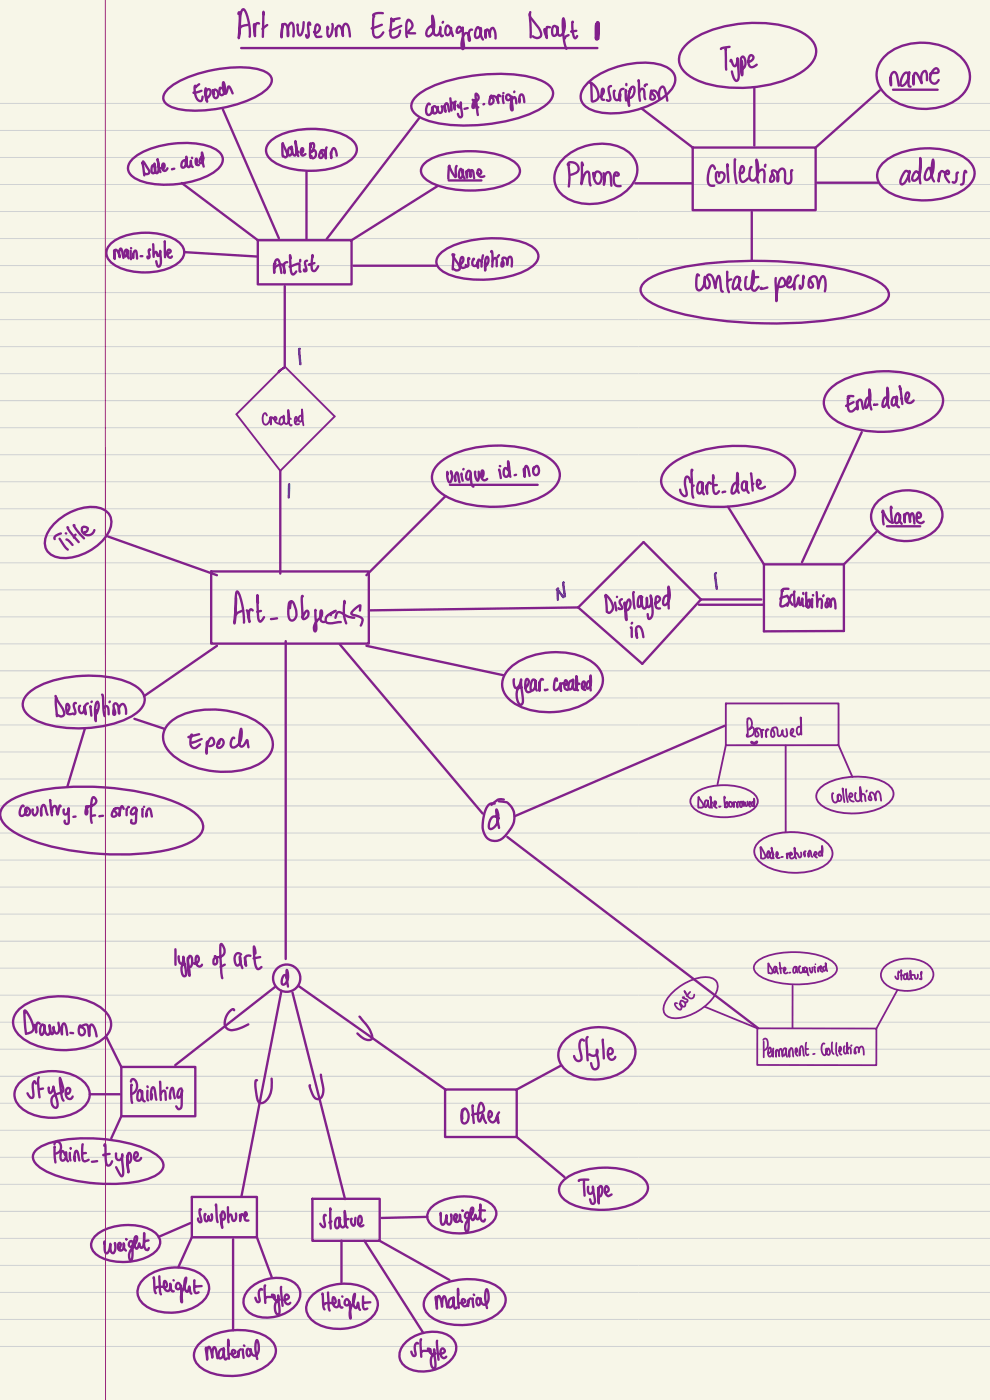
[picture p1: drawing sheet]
<svg xmlns="http://www.w3.org/2000/svg" width="210mm" height="297mm" viewBox="0 0 210 297" stroke-linecap="round" stroke-linejoin="round" font-family="sans-serif">
<path d="M0 0h210v297h-210z" fill="#f7f6e8"/>
<g fill="none" stroke="#d0d2d3" stroke-width=".21">
<path d="M-.1 27.7h210.1M-.1 21.9h210.1M-.1 39.1h210.1M-.1 33.4h210.1M-.1 56.3h210.1M-.1 50.6h210.1M-.1 44.9h210.1M-.1 79.3h210.1M-.1 73.5h210.1M-.1 67.8h210.1M-.1 62.1h210.1M-.1 85h210.1"/>
<path d="M-.1 96.5h210.1M-.1 90.7h210.1M-.1 113.7h210.1M-.1 107.9h210.1M-.1 102.2h210.1M-.1 119.4h210.1M-.1 136.6h210.1M-.1 130.9h210.1M-.1 125.1h210.1M-.1 142.3h210.1M-.1 159.5h210.1M-.1 153.8h210.1"/>
<path d="M-.1 148.1h210.1M-.1 171h210.1M-.1 165.3h210.1M-.1 176.7h210.1M-.1 199.7h210.1M-.1 193.9h210.1M-.1 188.2h210.1M-.1 182.5h210.1M-.1 216.9h210.1M-.1 211.1h210.1M-.1 205.4h210.1M-.1 228.3h210.1"/>
<path d="M-.1 222.6h210.1M-.1 239.8h210.1M-.1 234.1h210.1M-.1 257h210.1M-.1 251.2h210.1M-.1 245.5h210.1M-.1 279.9h210.1M-.1 274.2h210.1M-.1 268.4h210.1M-.1 262.7h210.1M-.1 285.6h210.1"/>
</g>
<path d="M22.3 0l.1 297.1" fill="none" stroke="#d21e3f" stroke-width=".21"/>
<g fill="none" stroke="#82218b" stroke-width=".5">
<path d="M35.8 18.7a24.8 24.8 0 0 1 14.1-4.4 11.8 11.8 0 0 1 7.1 1.4 1.78 1.78 0 0 1 0 2.8 17 17 0 0 1-8.5 4.1 23.5 23.5 0 0 1-11.9 .2 2.39 2.39 0 0 1-1.9-2.3l.2-.6zM51.2 10.2h75.5M124.6 17.7a18.1 18.1 0 0 1 15.8-3.9 3.3 3.3 0 0 1 2.7 3.8 9.8 9.8 0 0 1-6.1 5.1 16.4 16.4 0 0 1-11.8 .5 2.92 2.92 0 0 1-1.2-4.9zM145.3 9.8a17.4 17.4 0 0 1 9.4-4.4 25.6 25.6 0 0 1 14.9 1.2 5.4 5.4 0 0 1 3.5 4 5.4 5.4 0 0 1-2.8 4.5 26.9 26.9 0 0 1-19.1 3 10.6 10.6 0 0 1-6.7-3.7 3.7 3.7 0 0 1 .8-4.6zM160 18.8v12.1M186.6 19.2l-13.6 12.1M187.5 12.2a12.1 12.1 0 0 1 12.5-2.4 7.9 7.9 0 0 1 5.7 5.8 6.3 6.3 0 0 1-4 6.3 12.8 12.8 0 0 1-13.9-1.9 5.4 5.4 0 0 1-.3-7.8zM189.4 19h9.5M27.9 34a14.6 14.6 0 0 1 8.8-3.5 14.6 14.6 0 0 1 9.4 1.4 2.23 2.23 0 0 1 .4 3.6 14.6 14.6 0 0 1-8.8 3.5 14.6 14.6 0 0 1-9.4-1.4 2.23 2.23 0 0 1-.4-3.6zM38.6 38.8l16.1 12.2M47.3 23.2l11.9 27.3M57.3 30a13.2 13.2 0 0 1 8.7-2.7 13.2 13.2 0 0 1 8.8 2.5 2.56 2.56 0 0 1-.6 4.3 17.2 17.2 0 0 1-13.3 1.5 6 6 0 0 1-4.4-3 2.44 2.44 0 0 1 .8-2.6z"/>
<path d="M65 36.5v14.2M88.1 20.7a19.5 19.5 0 0 1 10-4.3 33.2 33.2 0 0 1 16.2 .5 4.2 4.2 0 0 1 3 2.7 3.2 3.2 0 0 1-1.5 2.7 24.6 24.6 0 0 1-11.1 3.9 32.3 32.3 0 0 1-14.4-.8 4.2 4.2 0 0 1-3-2.7v-.7zM88.9 25.1l-19.6 25.6M90.3 34.5a16 16 0 0 1 9.5-2.4 16 16 0 0 1 9.5 2.4 2.07 2.07 0 0 1 0 3.5 16 16 0 0 1-9.5 2.4 16 16 0 0 1-9.5-2.4 2.07 2.07 0 0 1 0-3.5zM92.8 39.5l-18.2 11.5M95.2 38.3h6.9M119.7 33.5a11.4 11.4 0 0 1 13.3-1.5 4.9 4.9 0 0 1 .8 7.5 11.4 11.4 0 0 1-14 2.3 4.9 4.9 0 0 1-.8-7.6zM134.8 38.9h12M136.1 23l10.8 8.3M146.9 31.3h26.1v13.3h-26.1zM173.3 38.8h12.9M187.4 34.5a15.5 15.5 0 0 1 12.8-2.7 9 9 0 0 1 6.1 3.4 3.6 3.6 0 0 1-1.6 4.9 16.7 16.7 0 0 1-16.4 .5 3.8 3.8 0 0 1-1.9-4.7z"/>
<path d="M23.5 51.7a12.2 12.2 0 0 1 9.9-2.1 7.8 7.8 0 0 1 5.2 2.6 2.67 2.67 0 0 1-1.1 3.8 13.8 13.8 0 0 1-13.3 .1 2.67 2.67 0 0 1-.7-4.4zM39.1 53.5l15.3 .9M54.7 51h19.9v9.3h-19.9zM75 56.4h17.5M93.3 53.9a14.5 14.5 0 0 1 8.3-3.2 19.5 19.5 0 0 1 11 1.4 2.37 2.37 0 0 1 1.6 2.1 2.37 2.37 0 0 1-1.3 2.3 20.6 20.6 0 0 1-13.5 2.7 10.3 10.3 0 0 1-6.4-2.4 2.04 2.04 0 0 1 .3-2.9zM159.5 44.9v10.4M169.4 58.4a2.03 2.03 0 0 0-.9 2v1l-.1-1.2a.73 .73 0 0 1-.8 .7 .73 .73 0 0 1-.7-.8l.1-.2a1.16 1.16 0 0 1 .5-1.2 .89 .89 0 0 1-.5 1.4M60.4 60.7v17.1M136.4 60.2a12.8 12.8 0 0 1 6.5-3.1 88.9 88.9 0 0 1 38.9 .8 12.8 12.8 0 0 1 6.3 3.3 2.06 2.06 0 0 1-.6 3.1 18.8 18.8 0 0 1-7.6 2.9 90.3 90.3 0 0 1-37.2-1.1 12.8 12.8 0 0 1-6.4-3.4 1.9 1.9 0 0 1 .1-2.5zM59.5 99.9v21.8M93.1 98.3a17.6 17.6 0 0 1 10.2-3.7 22.1 22.1 0 0 1 12.9 2.4 4.1 4.1 0 0 1 2.2 5.3 9.3 9.3 0 0 1-5.3 3.8 25.2 25.2 0 0 1-17.9-.5 5.4 5.4 0 0 1-3.6-4.2 4.2 4.2 0 0 1 1.5-3.1zM141.7 99.1a19.3 19.3 0 0 1 10.4-4.2 24.5 24.5 0 0 1 13.7 1.5 4.1 4.1 0 0 1 2.8 4.3 7.2 7.2 0 0 1-4.3 4.3 28 28 0 0 1-20.1 1.2 5.4 5.4 0 0 1-3.9-3.9 4 4 0 0 1 1.4-3.2z"/>
<path d="M176.2 82.4a16.5 16.5 0 0 1 11.1-3.6 18.3 18.3 0 0 1 10.4 2.5 4.2 4.2 0 0 1 2 5.2 9.4 9.4 0 0 1-6.2 4.2 22.3 22.3 0 0 1-15.5-1 5.3 5.3 0 0 1-3.3-4.2 4.2 4.2 0 0 1 1.5-3.1zM182.8 91.7l-12.7 27.6M11.5 111.1a11.3 11.3 0 0 1 9.2-3.5 3.2 3.2 0 0 1 2.6 4.8 11.1 11.1 0 0 1-10.9 5.9 3.2 3.2 0 0 1-2.5-4.8l.9-1.6zM22.9 113.8l23.1 8.2M94.5 105.3l-16.8 16.7M95.4 102.9h18.6M154.4 107.5l7.6 12.2M162 119.7v14.2h17v-14.2M162 119.7h17M185.9 112.8l-6.9 6.9M186.5 106.1a9.6 9.6 0 0 1 12.1 .1 4.4 4.4 0 0 1-1.1 7.1 9.6 9.6 0 0 1-11.4-.7 4.2 4.2 0 0 1 .4-6.5zM188.1 111.6h7.1"/>
<path d="M44.8 121.2h33.4v15.3h-33.4zM46 137l-15.5 10.7M60.6 136v67.4M72.1 136.7l30.3 35.9M77.7 137l29.2 6.3M122.6 128.9l-44.3 .6M148.2 128.3h13.8M148.7 127.2l-12.2-12.2-13.9 13.9M148.7 127.2l-12.5 13.6-13.6-11.9M148.7 127.2h12.8M6.2 146.9a19 19 0 0 1 11.3-3.5 21.4 21.4 0 0 1 10.7 1.8 3.6 3.6 0 0 1 2.4 3.8 6.5 6.5 0 0 1-4 3.6 26.5 26.5 0 0 1-18.3 .5 4.7 4.7 0 0 1-3.5-3.5 3.5 3.5 0 0 1 1.4-2.7zM18 154.5l-3.7 12.4"/>
<path d="M28.5 152.5l6.3 2.1M36.3 153.1a15.5 15.5 0 0 1 12-2.3 13.8 13.8 0 0 1 8.5 4.3 4.3 4.3 0 0 1-1.4 6.7 17.4 17.4 0 0 1-14 1 9.9 9.9 0 0 1-6.6-5.2 4.1 4.1 0 0 1 1.5-4.5zM108.5 141.4a15.8 15.8 0 0 1 16.9-1.1 4.5 4.5 0 0 1 .5 7.7 15.8 15.8 0 0 1-16.9 1.1 4.5 4.5 0 0 1-.5-7.7zM153.7 154l-44.5 19.1M1.2 170.6a15.3 15.3 0 0 1 7-2.9 58.2 58.2 0 0 1 28.9 2.4 11 11 0 0 1 5.7 4 3 3 0 0 1-1.6 4.1 26 26 0 0 1-11.7 2.9 57.7 57.7 0 0 1-23.5-3.1 11 11 0 0 1-5.6-3.9 2.67 2.67 0 0 1 .8-3.5zM107.6 177.6l53.2 40.5M4.3 213.9a15.3 15.3 0 0 1 13.1-2 9 9 0 0 1 5.8 4 3.8 3.8 0 0 1-1.9 4.9 16.4 16.4 0 0 1-16.5-.5 3.8 3.8 0 0 1-.5-6.4zM22.5 219.9l3.2 6.4M58.3 209.4l-21.1 16.6M59.7 210.2l-8.5 43.6M62 210.6l11.2 43.8M63.4 209.2l30.9 21.8"/>
<path d="M4.3 229.5a11.1 11.1 0 0 1 13.4 0 3.6 3.6 0 0 1-.6 5.9 11.3 11.3 0 0 1-12.7-.5 3.5 3.5 0 0 1-.1-5.4zM19 232.1h6.4M25.7 226.3h15.7v10.5h-15.7zM25.7 236.8l-2.1 4.7M94.4 231.1h15.2v10.1h-15.2zM119 226.1l-9.4 5M120.2 220.3a10.8 10.8 0 0 1 13-.4 4.2 4.2 0 0 1-.1 6.7 10.8 10.8 0 0 1-13.1 .4 4.2 4.2 0 0 1 .2-6.7zM7.5 244.2a10 10 0 0 1 5.7-2.3 35.3 35.3 0 0 1 18.2 2 5.9 5.9 0 0 1 3.2 2.8 2.07 2.07 0 0 1-1 2.3 18.2 18.2 0 0 1-9.7 2.2 31.2 31.2 0 0 1-14.6-3 3.8 3.8 0 0 1-2.3-2.9zM40.4 259.5l-6.8 2.9M40.7 253.9h13.8v8.6h-13.8zM66.3 254.3h14.2v8.9h-14.2zM90.6 258.2l-9.7 .2"/>
<path d="M91.4 256.3a10.4 10.4 0 0 1 8.7-2.4 6.9 6.9 0 0 1 4.7 2.2 2.54 2.54 0 0 1-.8 3.6 11.8 11.8 0 0 1-11.8 .7 2.54 2.54 0 0 1-.8-4.1zM109.6 241.2l10.2 8.5M119.4 250.5a12.7 12.7 0 0 1 8.5-2.8 12.7 12.7 0 0 1 8.6 2.4 2.6 2.6 0 0 1-.5 4.3 16.5 16.5 0 0 1-13 1.7 5.9 5.9 0 0 1-4.3-3 2.49 2.49 0 0 1 .7-2.6zM20 262.4a10.4 10.4 0 0 1 8.8-2.4 6.9 6.9 0 0 1 4.7 2.2 2.54 2.54 0 0 1-.8 3.6 11.8 11.8 0 0 1-11.8 .6 2.54 2.54 0 0 1-.9-4zM30.4 271.4a10.6 10.6 0 0 1 12.2-1.1 3.4 3.4 0 0 1 .5 5.7 10.6 10.6 0 0 1-12.2 1 3.4 3.4 0 0 1-.5-5.6zM40.7 262.5l-2.9 6.3M49.4 262.9v19.3M53.1 273.2a8.1 8.1 0 0 1 9.2-1.1 3.2 3.2 0 0 1 0 5.3 8.1 8.1 0 0 1-9.3 1.2 3.2 3.2 0 0 1 .1-5.4zM54.5 262.5l3.1 8.4M66.2 274.9a10.6 10.6 0 0 1 12.2-1.1 3.4 3.4 0 0 1 .5 5.6 10.6 10.6 0 0 1-12.2 1.1 3.4 3.4 0 0 1-.5-5.6zM72.4 263.2v8.8M77.3 263.2l12.5 19.6"/>
<path d="M80.5 263.2l14.8 8.3M91.1 274.2a13.3 13.3 0 0 1 11.9-2.4 5.7 5.7 0 0 1 4.1 3 3.6 3.6 0 0 1-1.7 4.1 13.8 13.8 0 0 1-13.1 1 3.5 3.5 0 0 1-2.2-4.4zM42.3 285a13.3 13.3 0 0 1 11.9-2.4 5.7 5.7 0 0 1 4.2 3 3.6 3.6 0 0 1-1.8 4.1 13.8 13.8 0 0 1-13.1 1 3.5 3.5 0 0 1-2.1-4.4zM86.2 284.6a8.1 8.1 0 0 1 9.2-1.1 3.2 3.2 0 0 1-.1 5.3 8.1 8.1 0 0 1-9.2 1.2 3.2 3.2 0 0 1 .1-5.4z"/>
<circle cx="60.8" cy="207.5" r="2.89"/>
</g>
<path d="M60.4 77.8l10.6 10.5-11.5 11.6-9.3-12 8.8-8.8M154 149.2h23.9v8.9h-23.9zM154 158.1l-1.8 8.3M166.7 158.2v18.3M177.9 158.1l2.9 6.7M147.2 168.4a12 12 0 0 1 10.6-1.2 3.6 3.6 0 0 1 2.9 2.8 3.6 3.6 0 0 1-2.9 2.7 12.9 12.9 0 0 1-10-.7 2.09 2.09 0 0 1-.6-3.6zM160.8 178.7a11 11 0 0 1 8.9-2.1 8.6 8.6 0 0 1 6.6 3.3 2.68 2.68 0 0 1-1.1 3.5 13.3 13.3 0 0 1-14-.5 2.68 2.68 0 0 1-.4-4.2zM174 167.2a12.7 12.7 0 0 1 9.8-2.3 8 8 0 0 1 5.3 2.2 2.39 2.39 0 0 1-1.1 3.6 14.5 14.5 0 0 1-13.2 .5 2.39 2.39 0 0 1-.8-4z" fill="none" stroke="#82218b" stroke-width=".39"/>
<path d="M143 210.2a10.2 10.2 0 0 1 7.4-2.9 1.96 1.96 0 0 1 1.7 2.8 10.5 10.5 0 0 1-9.5 5.9 1.96 1.96 0 0 1-1.7-2.8 7.2 7.2 0 0 1 2.1-3zM149.5 213.6l11.1 4.6M160.4 204.2a9.4 9.4 0 0 1 5.6-2.1 18.3 18.3 0 0 1 9.9 1.4 2.28 2.28 0 0 1 1.5 2.6 6.4 6.4 0 0 1-4.7 2.4 19.3 19.3 0 0 1-11.1-1.2 2.28 2.28 0 0 1-1.6-2.6zM160.6 218.2h25.3v7.8l-25.3-.1zM168.1 209.1v9M187.6 205.1a7.7 7.7 0 0 1 9.6-.1 2.44 2.44 0 0 1-.5 3.9 7.8 7.8 0 0 1-9.1-.3 2.35 2.35 0 0 1 0-3.5zM190.3 210.1l-4.4 8.1" fill="none" stroke="#82218b" stroke-width=".37"/>
<path d="M160.5 157.4l-.6 .3-.5-.2" fill="none" stroke="#82218b" stroke-width=".67"/>
<text font-size="7.5" fill="#82218b" x="102.1" y="176.9">⑨</text>
<text font-size="7" fill="#82218b" x="112" y="8.9">Draft</text>
<text font-size="6.6" fill="#82218b" x="11.3" y="248.2">Paint-type</text>
<g font-size="6.5" fill="#82218b">
<text x="152.7" y="15.9">Type</text>
<text x="45" y="206.2">of</text>
</g>
<g font-size="6.4" fill="#82218b">
<text x="90.1" y="9.1">diagram</text>
<text x="128.2" y="130.3">Displayed</text>
</g>
<text font-size="6.3" fill="#82218b" x="49.5" y="131">Art Objects</text>
<text font-size="6.2" fill="#82218b" x="121.5" y="225.7">style</text>
<text font-size="5.9" fill="#82218b" x="5.6" y="233.9">style</text>
<text font-size="5.8" fill="#82218b" x="27.5" y="234.2">Painting</text>
<text font-size="5.7" fill="#82218b" x="50.3" y="7">Art</text>
<g font-size="5.6" fill="#82218b">
<text x="53.9" y="277.7">style</text>
<text x="87" y="289.2">stoyle</text>
</g>
<text font-size="5.5" fill="#82218b" x="53.9" y="233">&amp;</text>
<text font-size="5.4" fill="#82218b" x="144" y="104.5">start-date</text>
<g font-size="5.3" fill="#82218b">
<text x="149.9" y="38.5">collections</text>
<text x="93.2" y="260.3">weight</text>
<text x="21.9" y="266.4">weight</text>
</g>
<g font-size="5.2" fill="#82218b">
<text x="190.7" y="38.2">address</text>
<text x="108.7" y="148.6">year</text>
<text x="11.5" y="152">Description</text>
<text x="37" y="206.1">type</text>
</g>
<g font-size="5.1" fill="#82218b">
<text x="32.3" y="275.4">Height</text>
<text x="68.1" y="278.8">Height</text>
</g>
<g font-size="5" fill="#82218b">
<text x="90.1" y="24">country-of-origin</text>
<text x="124.8" y="21.5">Description</text>
<text x="24" y="55.6">main-style</text>
<text x="161.1" y="62.9">person</text>
<text x="4.9" y="218.9">Drawn-on</text>
</g>
<g font-size="4.9" fill="#82218b">
<text x="78.6" y="7.1">EER</text>
<text x="179.2" y="86.4">End-date</text>
<text x="39.7" y="159">Epoch</text>
</g>
<g font-size="4.8" fill="#82218b">
<text x="120.2" y="38.7">Phone</text>
<text x="11.2" y="115.7">Title</text>
<text x="122.5" y="254.5">Type</text>
</g>
<text font-size="4.7" fill="#82218b" x="3.9" y="173.9">countryof</text>
<g font-size="4.6" fill="#82218b">
<text x="49.5" y="204.9">art</text>
<text x="75.6" y="219.8">6</text>
<text x="41.7" y="259.6">sculpture</text>
</g>
<text font-size="4.5" fill="#82218b" x="29.9" y="36.4">Date-died</text>
<g font-size="4.2" fill="#82218b">
<text x="147.4" y="61.2">contact</text>
<text x="47.4" y="217.8">C</text>
</g>
<g font-size="4.1" fill="#82218b">
<text x="97.6" y="237.6">other</text>
<text x="92.1" y="277">material</text>
<text x="43.4" y="287.8">material</text>
</g>
<g font-size="4" fill="#82218b">
<text x="40.8" y="20.9">Epoch</text>
<text x="165.2" y="128.4">Exhibition</text>
<text x="67.7" y="259.9">statue</text>
</g>
<g font-size="3.9" fill="#82218b">
<text x="57.9" y="57.6">Artist</text>
<text x="95.7" y="56.7">Description</text>
<text x="158.1" y="155.7">Borrowed</text>
</g>
<g font-size="3.7" fill="#82218b">
<text x="188.6" y="17.8">naNe</text>
<text x="143" y="213.5">cost</text>
<text x="161.7" y="223.6">Permanent.</text>
</g>
<g font-size="3.6" fill="#82218b">
<text x="126.1" y="7.8">I</text>
<text x="94.6" y="102.6">unique</text>
<text x="186.9" y="110.6">Name</text>
</g>
<text font-size="3.5" fill="#03468f" x="117.9" y="126.6">N</text>
<text font-size="3.5" fill="#82218b" x="23.4" y="174.1">origin</text>
<g font-size="3.4" fill="#82218b">
<text x="59.6" y="32.9">DateBorn</text>
<text x="105.6" y="100.9">id.no</text>
<text x="59.5" y="208.7">d</text>
</g>
<g font-size="3.2" fill="#82218b">
<text x="59.5" y="7.5">museum</text>
<text x="55.5" y="89.7">created</text>
<text x="115.3" y="146.1">created</text>
</g>
<g font-size="3.2" fill="#03468f">
<text x="63.2" y="76.8">I</text>
<text x="151.4" y="124.4">I</text>
</g>
<g font-size="3.1" fill="#82218b">
<text x="133.5" y="134.8">in</text>
<text x="176.3" y="169.7">collection</text>
</g>
<text font-size="2.8" fill="#82218b" x="94.8" y="37.5">Name</text>
<text font-size="2.8" fill="#03468f" x="61" y="105.1">I</text>
<text font-size="2.7" fill="#82218b" x="172.3" y="223.5">Collection</text>
<text font-size="2.6" fill="#82218b" x="161.1" y="181.7">Date-returned</text>
<text font-size="2.4" fill="#82218b" x="147.9" y="171">Dale-borrowed</text>
<text font-size="2.3" fill="#82218b" x="162.8" y="206.2">Dateacquired</text>
<text font-size="2" fill="#82218b" x="189.7" y="207.5">Status</text>
<text font-size="1.2" fill="#82218b" x="58.9" y="78.9">k</text>
<text font-size=".5" fill="#82218b" x="20.8" y="173.3">-</text>
</svg>
